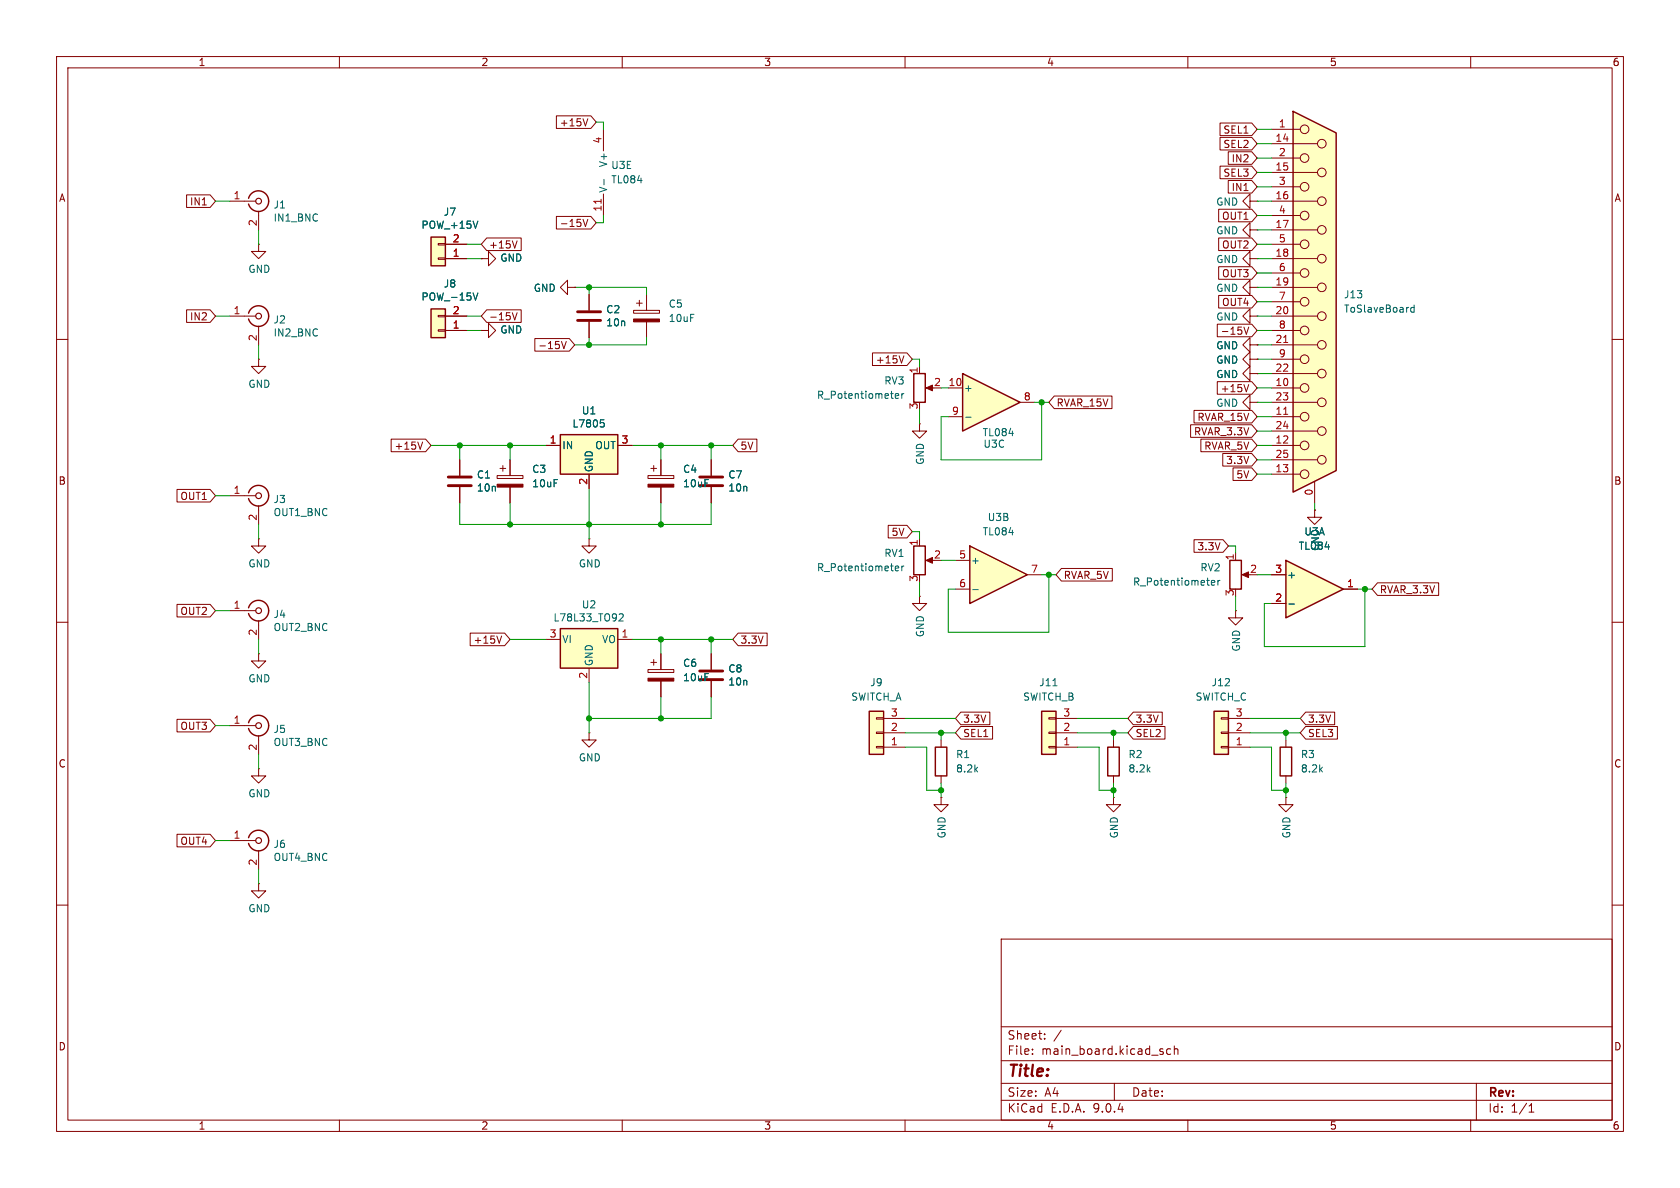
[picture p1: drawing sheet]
<svg xmlns="http://www.w3.org/2000/svg" width="297mm" height="210mm" viewBox="0 0 297 210" stroke-linecap="round" stroke-linejoin="round" font-family="sans-serif">
<g fill="none" stroke="#840000" stroke-width=".18">
<path d="M10 10h277v190h-277zM12 12h273v186h-273zM60 10v2M110 10v2M160 10v2M210 10v2M260 10v2M10 60h2M162.6 74.9v1.3h1.2l-1.2 1.3-1.3-1.3h1.3M162.6 74.9h.1M285 60h2M81.3 81.3v2.8"/>
<path d="M81.3 86.1v2.8M87.9 84.1h4.6v.5h-4.6zM88.4 82.8h1M88.9 82.3v1M90.2 81.3v2.8M90.2 86.1v2.8M10 110h2M285 110h2M227.3 130.8v1.3M227.3 137.2v1.2M10 160h2M177 166h108v32h-108z"/>
<path d="M285 160h2M60 198v2M110 198v2M160 198v2M177 194.5h108M177 191.5h108M177 187.5h108M177 181.5h108M182.5 186.3v.1M182.5 185.5v.1M184.7 183.6v.1M184.7 182.8v.1"/>
<path d="M187.6 182.1l-1.3 2M197 191.5v3M205.5 185.9l.2 .2-.2 .3M205.5 185.4l.1 .1M207 185.5l-.5-.1-.3 .3v.4l.2 .2h.6M207.6 185.5l.2-.1 .4 .1v.9M207.6 184.9v1.5M210 198v2M260 198v2M261 191.5v6.5M270.3 196.6h.9M270.3 195.5l.4-.4v1.5"/>
</g>
<path d="M87.9 85.6h4.6v.5h-4.6z" fill="#840000" stroke="#840000" stroke-width=".18"/>
<path d="M79.2 84.3h4.1M79.2 85.9h4.1" fill="none" stroke="#840000" stroke-width=".51"/>
<path d="M226.3 132.1h2v5.1h-2z" fill="none" stroke="#840000" stroke-width=".25"/>
<path d="M171.4 96.5l10.2 5.1-10.2 5.1z" fill="#ffffc2"/>
<path d="M171.4 96.5l10.2 5.1-10.2 5.1z" fill="none" stroke="#840000" stroke-width=".25"/>
<path d="M168.9 99.1h2.5M168.9 104.1h2.5M181.6 101.6h2.5" fill="none" stroke="#840000" stroke-width=".18"/>
<path d="M172 104.2h.9" fill="none" stroke="#006464" stroke-width=".18"/>
<path d="M228.6 19.7l7.6 3.8v59.7l-7.6 3.8z" fill="#ffffc2"/>
<path d="M228.6 19.7l7.6 3.8v59.7l-7.6 3.8z" fill="none" stroke="#840000" stroke-width=".25"/>
<g fill="none" stroke="#840000" stroke-width=".18">
<path d="M224.8 22.9h5.1M224.8 25.4h8.1M224.8 27.9h5.1M224.8 30.5h8.1M224.8 33h5.1M224.8 35.6h8.1M224.8 38.1h5.1M224.8 40.6h8.1M224.8 43.2h5.1M224.8 45.7h8.1M224.8 48.3h5.1M224.8 50.8h8.1"/>
<path d="M224.8 53.3h5.1M224.8 55.9h8.1M224.8 58.4h5.1M224.8 61h8.1M224.8 63.5h5.1M224.8 66h8.1M224.8 68.6h5.1M224.8 71.1h8.1M224.8 73.7h5.1M224.8 76.2h8.1M224.8 78.7h5.1M224.8 81.3h8.1"/>
<path d="M224.8 83.8h5.1M232.4 85.1v3.8"/>
<circle cx="230.6" cy="33" r=".76"/>
<circle cx="230.6" cy="22.9" r=".76"/>
<circle cx="230.6" cy="27.9" r=".76"/>
<circle cx="230.6" cy="38.1" r=".76"/>
<circle cx="233.7" cy="25.4" r=".76"/>
<circle cx="233.7" cy="35.6" r=".76"/>
<circle cx="233.7" cy="30.5" r=".76"/>
<circle cx="230.6" cy="43.2" r=".76"/>
<circle cx="230.6" cy="48.3" r=".76"/>
<circle cx="230.6" cy="53.3" r=".76"/>
<circle cx="230.6" cy="58.4" r=".76"/>
<circle cx="233.7" cy="55.9" r=".76"/>
<circle cx="233.7" cy="50.8" r=".76"/>
<circle cx="233.7" cy="45.7" r=".76"/>
<circle cx="233.7" cy="40.6" r=".76"/>
<circle cx="230.6" cy="63.5" r=".76"/>
<circle cx="230.6" cy="73.7" r=".76"/>
<circle cx="230.6" cy="78.7" r=".76"/>
<circle cx="230.6" cy="68.6" r=".76"/>
<circle cx="233.7" cy="71.1" r=".76"/>
<circle cx="233.7" cy="76.2" r=".76"/>
<circle cx="233.7" cy="61" r=".76"/>
<circle cx="233.7" cy="66" r=".76"/>
<circle cx="230.6" cy="83.8" r=".76"/>
<circle cx="233.7" cy="81.3" r=".76"/>
</g>
<path d="M226.9 60.5h.8M226.9 73.2h.8" fill="none" stroke="#a90000" stroke-width=".18"/>
<path d="M250 53.9v1.3M250 54.4l-.4-.1-.2 .3 .1 .5h.5" fill="none" stroke="#006464" stroke-width=".18"/>
<path d="M99.1 76.8h10.1v7h-10.1z" fill="#ffffc2"/>
<path d="M99.1 76.8h10.1v7h-10.1zM165.4 132.1h2v5.1h-2z" fill="none" stroke="#840000" stroke-width=".25"/>
<path d="M221 35.6v-1.3l-1.3 1.3 1.3 1.2v-1.2h1.2M222.2 35.6h.1M221 40.6v-1.2l-1.3 1.2 1.3 1.3v-1.3h1.2M222.2 40.6h.1M96.5 78.7h2.6M109.2 78.7h2.6M104.1 83.8v2.6M125.7 81.3v2.8M125.7 86.1v2.8M166.4 130.8v1.3M166.4 137.2v1.2" fill="none" stroke="#840000" stroke-width=".18"/>
<path d="M106.2 74.2h.6M106.3 74.7h.3l.2 .2-.1 .5-.4 .1" fill="none" stroke="#006464" stroke-width=".18"/>
<path d="M123.7 84.3h4.1M123.7 85.9h4.1" fill="none" stroke="#840000" stroke-width=".51"/>
<path d="M184.1 125.7h2.6v7.7h-2.6z" fill="#ffffc2"/>
<path d="M161.5 66h2.1v5.1h-2.1zM161.5 96.5h2.1v5.1h-2.1zM184.1 125.7h2.6v7.7h-2.6z" fill="none" stroke="#840000" stroke-width=".25"/>
<g fill="none" stroke="#840000" stroke-width=".18">
<path d="M221 50.8v-1.3l-1.3 1.3 1.3 1.3v-1.3h1.2M222.2 50.8h.1M162.6 64.8v1.2M164.1 68.6h1M114.6 84.1h4.5v.5h-4.5zM115.1 82.8h1M115.6 82.3v1M116.8 81.3v2.8M116.8 86.1v2.8M162.6 95.3v1.2M164.1 99.1h1M114.6 118.4h4.5v.5h-4.5z"/>
<path d="M115.1 117.1h1M115.6 116.6v1M116.8 115.6v2.8M125.7 115.6v2.8M104.1 129.5v1.3h1.3l-1.3 1.3-1.2-1.3h1.2M104.1 129.5h.1M116.8 120.4v2.8M125.7 120.4v2.8M185.4 132h1.3v.2h-1.3zM185.4 129.4h1.3v.3h-1.3zM185.4 126.9h1.3v.2h-1.3zM186.7 132.1h3.8"/>
<path d="M186.7 129.5h3.8M186.7 127h3.8M166.4 141v1.2h1.2l-1.2 1.3-1.3-1.3h1.3M166.4 141h.1"/>
</g>
<path d="M158.3 70l.6-.1-.1-.3h-.3l-.2 .2v.6h.5M159.4 69.6v.8M159.8 69.6l-.4 .2M158.3 100.5l.6-.1-.1-.3h-.3l-.2 .1v.6h.5M159.4 100.1v.8M159.8 100.1l-.4 .2M186.1 121.2h.8" fill="none" stroke="#006464" stroke-width=".18"/>
<path d="M123.7 118.6h4.1M123.7 120.1h4.1" fill="none" stroke="#840000" stroke-width=".51"/>
<g fill="#840000" stroke="#840000" stroke-width=".18">
<path d="M163.7 68.6l1.1-.5v1z"/>
<path d="M163.7 99.1l1.1-.5v1z"/>
<path d="M114.6 119.9h4.5v.5h-4.5z"/>
<path d="M114.6 85.6h4.5v.5h-4.5z"/>
</g>
<path d="M170.2 66l10.1 5.1-10.1 5.1z" fill="#ffffc2"/>
<path d="M170.2 66l10.1 5.1-10.1 5.1z" fill="none" stroke="#840000" stroke-width=".25"/>
<path d="M167.6 68.6h2.6M167.6 73.7h2.6M180.3 71.1h2.6" fill="none" stroke="#840000" stroke-width=".18"/>
<path d="M170.7 73.8h1" fill="none" stroke="#006464" stroke-width=".18"/>
<path d="M153.7 125.7h2.5v7.7h-2.5z" fill="#ffffc2"/>
<path d="M153.7 125.7h2.5v7.7h-2.5z" fill="none" stroke="#840000" stroke-width=".25"/>
<g fill="none" stroke="#840000" stroke-width=".18">
<path d="M104.1 52.1v2.8M104.1 56.9v2.8M112 54.9h4.6v.5h-4.6zM112.5 53.6h1M113 53.1v1M114.3 52.1v2.8M114.3 56.9v2.8M221 55.9v-1.3l-1.3 1.3 1.3 1.3v-1.3h1.2M221 45.7v-1.2l-1.3 1.2 1.3 1.3v-1.3h1.2M222.2 55.9h.1M222.2 45.7h.1M221 63.5v-1.3l-1.3 1.3 1.3 1.3v-1.3h1.2"/>
<path d="M221 66v-1.2l-1.3 1.2 1.3 1.3v-1.3h1.2M221 71.1v-1.2l-1.3 1.2 1.3 1.3v-1.3h1.2M221 61v-1.3l-1.3 1.3 1.3 1.2v-1.2h1.2M222.2 63.5h.1M222.2 66h.1M222.2 71.1h.1M222.2 61h.1M162.6 105.4v1.3h1.2l-1.2 1.3-1.3-1.3h1.3M162.6 105.4h.1M154.9 132h1.3v.2h-1.3zM154.9 129.4h1.3v.3h-1.3zM154.9 126.9h1.3v.2h-1.3z"/>
<path d="M156.2 132.1h3.8M156.2 129.5h3.8M156.2 127h3.8M196.8 141v1.2h1.3l-1.3 1.3-1.2-1.3h1.2M196.8 141h.1"/>
</g>
<path d="M102.1 55.1h4.1M102.1 56.6h4.1" fill="none" stroke="#840000" stroke-width=".51"/>
<path d="M112 56.4h4.6v.5h-4.6z" fill="#840000" stroke="#840000" stroke-width=".18"/>
<path d="M99.1 111.1h10.1v7h-10.1z" fill="#ffffc2"/>
<path d="M99.1 111.1h10.1v7h-10.1z" fill="none" stroke="#840000" stroke-width=".25"/>
<path d="M96.5 113h2.6M104.1 118.1v2.6M109.2 113h2.6" fill="none" stroke="#840000" stroke-width=".18"/>
<path d="M109.5 108.6l.4-.1 .3 .4-.8 .9h.8" fill="none" stroke="#006464" stroke-width=".18"/>
<path d="M76.2 41.9h2.5v5.1h-2.5z" fill="#ffffc2"/>
<path d="M76.2 41.9h2.5v5.1h-2.5z" fill="none" stroke="#840000" stroke-width=".25"/>
<path d="M77.5 45.6h1.2v.2h-1.2zM77.5 43.1h1.2v.2h-1.2zM78.7 45.7h3.8M78.7 43.2h3.8" fill="none" stroke="#840000" stroke-width=".18"/>
<path d="M84.5 39.1l-.4 1.3" fill="none" stroke="#006464" stroke-width=".18"/>
<path d="M76.2 54.6h2.5v5.1h-2.5z" fill="#ffffc2"/>
<path d="M43.9 35.1a1.81 1.81 0 0 1 2.8-1 1.81 1.81 0 0 1 0 2.9 1.81 1.81 0 0 1-2.8-.9M43.9 55.4a1.81 1.81 0 0 1 2.8-1 1.81 1.81 0 0 1 0 3 1.81 1.81 0 0 1-2.8-1M76.2 54.6h2.5v5.1h-2.5zM43.9 87.1a1.81 1.81 0 0 1 2.8-.9 1.81 1.81 0 0 1 0 2.9 1.81 1.81 0 0 1-2.8-1M43.9 107.4a1.81 1.81 0 0 1 2.8-.9 1.81 1.81 0 0 1 0 2.9 1.81 1.81 0 0 1-2.8-.9M43.9 127.8a1.81 1.81 0 0 1 2.8-1 1.81 1.81 0 0 1 0 2.9 1.81 1.81 0 0 1-2.8-.9M43.9 148.1a1.81 1.81 0 0 1 2.8-1 1.81 1.81 0 0 1 0 3 1.81 1.81 0 0 1-2.8-1" fill="none" stroke="#840000" stroke-width=".25"/>
<g fill="none" stroke="#840000" stroke-width=".18">
<path d="M40.6 35.6h4.6M45.7 37.3v3.3M106.7 22.9v3.8M106.7 34.3v3.8M40.6 55.9h4.6M45.7 43.2v1.3h1.3l-1.3 1.2-1.3-1.2h1.3M45.7 43.2h.1M45.7 57.7v3.3M77.5 58.3h1.2v.2h-1.2zM77.5 55.8h1.2v.2h-1.2zM78.7 58.4h3.8M78.7 55.9h3.8"/>
<path d="M85.1 45.7h1.3v-1.2l1.2 1.2-1.2 1.3v-1.3M85.1 45.7h.1M85.1 58.4h1.3v-1.2l1.2 1.2-1.2 1.3v-1.3M85.1 58.4h.1M100.3 50.8v-1.3l-1.2 1.3 1.2 1.3v-1.3h1.3M101.6 50.8h.1M45.7 63.5v1.3h1.3l-1.3 1.2-1.3-1.2h1.3M45.7 63.5h.1M40.6 87.6h4.6M45.7 95.3v1.2h1.3l-1.3 1.3-1.3-1.3h1.3M45.7 95.3h.1M45.7 89.4v3.3"/>
<path d="M104.1 95.3v1.2h1.3l-1.3 1.3-1.2-1.3h1.2M104.1 95.3h.1M40.6 108h4.6M45.7 115.6v1.2h1.3l-1.3 1.3-1.3-1.3h1.3M45.7 115.6h.1M45.7 109.7v3.3M40.6 128.3h4.6M45.7 135.9v1.3h1.3l-1.3 1.2-1.3-1.2h1.3M45.7 135.9h.1M45.7 130v3.4M40.6 148.6h4.6M45.7 156.2v1.3h1.3l-1.3 1.3-1.3-1.3h1.3"/>
<path d="M45.7 156.2h.1M45.7 150.4v3.3"/>
</g>
<path d="M106.8 31.7v1M83.6 51.8l.5 1.3 .4-1.3" fill="none" stroke="#006464" stroke-width=".18"/>
<path d="M106.3 35.2v.8" fill="none" stroke="#a90000" stroke-width=".18"/>
<g fill="none" stroke="#840000" stroke-width=".2">
<circle cx="45.7" cy="35.6" r=".51"/>
<circle cx="45.7" cy="55.9" r=".51"/>
<circle cx="45.7" cy="87.6" r=".51"/>
<circle cx="45.7" cy="108" r=".51"/>
<circle cx="45.7" cy="128.3" r=".51"/>
<circle cx="45.7" cy="148.6" r=".51"/>
</g>
<path d="M227.3 99.1l10.2 5-10.2 5.1z" fill="#ffffc2"/>
<path d="M217.4 99.1h2.1v5h-2.1zM227.3 99.1l10.2 5-10.2 5.1zM195.8 132.1h2.1v5.1h-2.1z" fill="none" stroke="#840000" stroke-width=".25"/>
<path d="M218.4 97.8v1.3M232.4 90.2v1.2h1.3l-1.3 1.3-1.3-1.3h1.3M232.4 90.2h.1M218.4 108v1.2h1.3l-1.3 1.3-1.2-1.3h1.2M218.4 108h.1M220 101.6h1M224.8 101.6h2.5M224.8 106.7h2.5M237.5 104.1h2.5M196.8 130.8v1.3M196.8 137.2v1.2" fill="none" stroke="#840000" stroke-width=".18"/>
<path d="M214.2 103l.6-.1-.1-.2-.4-.1-.1 .2v.6h.5M215.3 102.6v.8M215.7 102.6l-.4 .2M227.9 106.8h.9" fill="none" stroke="#006464" stroke-width=".18"/>
<path d="M219.6 101.6l1.1-.5v1z" fill="#840000" stroke="#840000" stroke-width=".18"/>
<path d="M214.6 125.7h2.6v7.7h-2.6z" fill="#ffffc2"/>
<path d="M214.6 125.7h2.6v7.7h-2.6z" fill="none" stroke="#840000" stroke-width=".25"/>
<g fill="none" stroke="#840000" stroke-width=".18">
<path d="M33 34.4h4.1l1 1.2-1 1.1h-4.1zM98.4 38.3h6.1l.9 1.1-.9 1.1h-6.1zM98.4 20.5h6.1l.9 1.1-.9 1.1h-6.1zM103.1 38.8l.4 1.2 .4-1.2M103.9 21l-.4 1.3M215.4 37h5.9l.9 1.1-.9 1.1h-5.9zM215.7 29.4h5.6l.9 1.1-.9 1.1h-5.6zM215.7 21.7h5.6l.9 1.2-.9 1.1h-5.6zM215.7 24.3h5.6l.9 1.1-.9 1.1h-5.6zM217.1 26.8h4.2l.9 1.1-.9 1.2h-4.2zM217.1 31.9h4.2l.9 1.1-.9 1.1h-4.2zM33 54.8h4.1l1 1.1-1 1.1h-4.1z"/>
<path d="M78.7 45.7h3.8M78.7 43.2h3.8M78.7 58.4h3.8M78.7 55.9h3.8M85.1 58.4h.1M85.1 45.7h.1M86 54.8h6.1v2.2h-6.1l-.9-1.1zM86 42.1h6.1v2.2h-6.1l-.9-1.1zM90.6 55.3l.4 1.3 .4-1.3M91.4 42.6l-.4 1.3M94.6 59.8h6l1 1.2-1 1.1h-6zM101.6 50.8h.1"/>
<path d="M104.1 52.1v2.8M104.1 56.9v2.8M215.2 57.3h6.1l.9 1.1-.9 1.1h-6.1zM215.4 47.1h5.9l.9 1.2-.9 1.1h-5.9zM215.4 42.1h5.9l.9 1.1-.9 1.1h-5.9zM215.4 52.2h5.9l.9 1.1-.9 1.2h-5.9zM219.9 57.8l.4 1.3 .5-1.3M69.2 77.6h6l1 1.1-1 1.2h-6zM74.7 78.1l-.4 1.3M96.5 78.7h2.6M99.3 60.4l.4 1.2 .4-1.2M109.2 78.7h2.6"/>
<path d="M130.5 77.6h3.3v2.3h-3.3l-1-1.2zM154.2 62.4h6.1l1 1.1-1 1.1h-6.1zM159.8 62.9l-.4 1.3M186.4 70h10.2v2.2h-10.2l-1-1.1zM210.5 75.1h10.8l.9 1.1-.9 1.1h-10.8zM211.1 72.5h10.2l.9 1.2-.9 1.1h-10.2zM212.3 77.6h9l.9 1.1-.9 1.2h-9zM215.2 67.5h6.1l.9 1.1-.9 1.1h-6.1zM220.8 68l-.5 1.3M222.2 63.5h.1M222.2 61h.1M222.2 66h.1"/>
<path d="M31.3 86.5h5.8l1 1.1-1 1.1h-5.8zM81.3 81.3v2.8M81.3 86.1v2.8M90.2 81.3v2.8M90.2 86.1v2.8M104.1 83.8v2.6M116.8 81.3v2.8M116.8 86.1v2.8M125.7 81.3v2.8M125.7 86.1v2.8M157 92.9h3.3l1 1.1-1 1.1h-3.3zM211.1 95.4h5.1l1 1.1-1 1.1h-5.1z"/>
<path d="M216.2 80.2h5.1l.9 1.1-.9 1.1h-5.1zM218 82.7h3.3l.9 1.1-.9 1.1h-3.3zM232.4 90.2h.1M31.3 106.8h5.8l1 1.2-1 1.1h-5.8zM83.1 111.9h6.1l1 1.1-1 1.1h-6.1zM88.7 112.4l-.4 1.3M116.8 115.6v2.8M125.7 115.6v2.8M130.5 111.9h5.1v2.2h-5.1l-1-1.1zM187.6 100.5h9v2.2h-9l-.9-1.1zM224.8 101.6h2.5M224.8 106.7h2.5"/>
<path d="M237.5 104.1h2.5M243.5 103h10.8v2.3h-10.8l-.9-1.2zM31.3 127.2h5.8l1 1.1-1 1.1h-5.8zM116.8 120.4v2.8M125.7 120.4v2.8M169.9 125.9h5.1v2.2h-5.1l-1-1.1zM169.9 128.4h5.6v2.3h-5.6l-1-1.2zM200.3 125.9h5.2v2.2h-5.2l-.9-1.1zM200.3 128.4h5.7v2.3h-5.7l-.9-1.2zM215.9 132h1.3v.2h-1.3zM215.9 129.4h1.3v.3h-1.3zM215.9 126.9h1.3v.2h-1.3z"/>
<path d="M217.2 132.1h3.8M217.2 129.5h3.8M217.2 127h3.8M230.8 128.4h5.6v2.3h-5.6l-.9-1.2zM230.8 125.9h5.2v2.2h-5.2l-.9-1.1zM31.3 147.5h5.8l1 1.1-1 1.1h-5.8zM227.3 141v1.2h1.3l-1.3 1.3-1.2-1.3h1.2M227.3 141h.1"/>
</g>
<g fill="none" stroke="#009600" stroke-width=".18">
<path d="M38.1 35.6h2.5M105.4 21.6h1.3v1.3M106.7 38.1v1.3h-1.3M222.2 33h2.6M222.2 30.5h2.6M222.2 35.6h2.6M222.2 38.1h2.6M222.2 25.4h2.6M222.2 27.9h2.6M222.2 22.9h2.6M38.1 55.9h2.5M45.7 40.6v2.6"/>
<path d="M82.5 43.2h2.6M82.5 45.7h2.6M82.5 58.4h2.6M82.5 55.9h2.6M101.6 50.8h12.7v1.3M104.1 50.8v1.3M104.1 59.7v1.3M114.3 59.7v1.3h-12.7M222.2 43.2h2.6M222.2 45.7h2.6M222.2 48.3h2.6M222.2 53.3h2.6"/>
<path d="M222.2 50.8h2.6M222.2 40.6h2.6M222.2 58.4h2.6M222.2 55.9h2.6M45.7 61v2.5M76.2 78.7h20.3M81.3 78.7v2.6M90.2 78.7v2.6M111.8 78.7h17.7M116.8 78.7v2.6M125.7 78.7v2.6M161.3 63.5h1.3v1.3"/>
<path d="M162.6 72.4v2.5M166.4 68.6h1.2M182.9 71.1h2.5M184.1 71.1v10.2h-17.7v-7.6h1.2M222.2 76.2h2.6M222.2 71.1h2.6M222.2 78.7h2.6M222.2 73.7h2.6M222.2 61h2.6M222.2 66h2.6M222.2 63.5h2.6M222.2 68.6h2.6"/>
<path d="M38.1 87.6h2.5M45.7 92.7v2.6M81.3 88.9v3.8h44.4v-3.8M90.2 88.9v3.8M104.1 86.4v8.9M116.8 88.9v3.8M161.3 94h1.3v1.3M166.4 99.1h2.5M217.2 96.5h1.2v1.3M222.2 81.3h2.6M222.2 83.8h2.6M232.4 88.9v1.3"/>
<path d="M38.1 108h2.5M45.7 113v2.6M90.2 113h6.3M111.8 113h17.7M116.8 113v2.6M125.7 113v2.6M162.6 102.9v2.5M184.1 101.6h2.6M185.4 101.6v10.2h-17.8v-7.7h1.3M218.4 105.4v2.6M222.2 101.6h2.6M240 104.1h2.6"/>
<path d="M241.3 104.1v10.2h-17.8v-7.6h1.3M38.1 128.3h2.5M45.7 133.4v2.5M104.1 120.7v8.8M116.8 123.2v3.8M125.7 123.2v3.8h-21.6M160 127h8.9M160 132.1h3.8v7.6h2.6M160 129.5h8.9M166.4 129.5v1.3M166.4 138.4v2.6M190.5 127h8.9"/>
<path d="M190.5 132.1h3.8v7.6h2.5M190.5 129.5h8.9M196.8 129.5v1.3M196.8 138.4v2.6M221 127h8.9M221 132.1h3.8v7.6h2.5M221 129.5h8.9M227.3 129.5v1.3M227.3 138.4v2.6M38.1 148.6h2.5M45.7 153.7v2.5"/>
</g>
<path d="M84.5 39.1l-.4 1.3M83.6 51.8l.5 1.3 .4-1.3M106.2 74.2h.6M106.3 74.7h.3l.2 .2-.1 .5-.4 .1M227.9 106.8h.9" fill="none" stroke="#006464" stroke-width=".18"/>
<g fill="#009600" stroke="#009600" stroke-width=".18">
<circle cx="166.4" cy="139.7" r=".46"/>
<circle cx="166.4" cy="129.5" r=".46"/>
<circle cx="196.8" cy="129.5" r=".46"/>
<circle cx="185.4" cy="101.6" r=".46"/>
<circle cx="90.2" cy="78.7" r=".46"/>
<circle cx="90.2" cy="92.7" r=".46"/>
<circle cx="116.8" cy="78.7" r=".46"/>
<circle cx="104.1" cy="92.7" r=".46"/>
<circle cx="104.1" cy="61" r=".46"/>
<circle cx="125.7" cy="78.7" r=".46"/>
<circle cx="184.1" cy="71.1" r=".46"/>
<circle cx="241.3" cy="104.1" r=".46"/>
<circle cx="116.8" cy="92.7" r=".46"/>
<circle cx="116.8" cy="113" r=".46"/>
<circle cx="125.7" cy="113" r=".46"/>
<circle cx="116.8" cy="127" r=".46"/>
<circle cx="104.1" cy="127" r=".46"/>
<circle cx="196.8" cy="139.7" r=".46"/>
<circle cx="227.3" cy="129.5" r=".46"/>
<circle cx="227.3" cy="139.7" r=".46"/>
<circle cx="81.3" cy="78.7" r=".46"/>
<circle cx="104.1" cy="50.8" r=".46"/>
</g>
<text font-size="2.8" fill="#840000" x="178" y="190.9">Title:</text>
<g font-size="2.1" fill="#840000">
<text x="178" y="184">Sheet:</text>
<text x="178" y="186.7">File:</text>
<text x="184.1" y="186.7">main_board.kicad_sch</text>
<text x="178" y="196.9">KiCad</text>
<text x="178" y="194.1">Size:</text>
<text x="184.7" y="194.1">A4</text>
<text x="185.7" y="196.9">E.D.A.</text>
<text x="193.3" y="196.9">9.0.4</text>
<text x="200" y="194.1">Date:</text>
<text x="263" y="194.3">Rev:</text>
<text x="263" y="196.9">Id:</text>
<text x="267.1" y="196.9">1/1</text>
</g>
<g font-size="1.8" fill="#840000">
<text x="35" y="11.9">1</text>
<text x="85" y="11.9">2</text>
<text x="135" y="11.9">3</text>
<text x="185" y="11.9">4</text>
<text x="235" y="11.9">5</text>
<text x="285" y="11.9">6</text>
<text x="98.9" y="22.5">+15V</text>
<text x="216.2" y="23.8">SEL1</text>
<text x="216.2" y="26.4">SEL2</text>
<text x="217.6" y="28.9">IN2</text>
<text x="10.3" y="35.9">A</text>
<text x="216.2" y="31.4">SEL3</text>
<text x="217.6" y="34">IN1</text>
<text x="285.3" y="35.9">A</text>
<text x="33.5" y="36.5">IN1</text>
<text x="98.9" y="40.3">-15V</text>
<text x="215.9" y="39.1">OUT1</text>
<text x="86.4" y="44.1">+15V</text>
<text x="215.9" y="44.1">OUT2</text>
<text x="215.9" y="49.2">OUT3</text>
<text x="33.5" y="56.8">IN2</text>
<text x="86.4" y="56.8">-15V</text>
<text x="215.7" y="59.4">-15V</text>
<text x="215.9" y="54.3">OUT4</text>
<text x="95" y="61.9">-15V</text>
<text x="154.7" y="64.5">+15V</text>
<text x="215.7" y="69.5">+15V</text>
<text x="186.7" y="72.1">RVAR_15V</text>
<text x="211" y="77.2">RVAR_3.3V</text>
<text x="211.6" y="74.6">RVAR_15V</text>
<text x="69.6" y="79.7">+15V</text>
<text x="130.8" y="79.7">5V</text>
<text x="212.8" y="79.7">RVAR_5V</text>
<text x="216.7" y="82.2">3.3V</text>
<text x="10.3" y="85.9">B</text>
<text x="31.8" y="88.6">OUT1</text>
<text x="218.5" y="84.8">5V</text>
<text x="285.3" y="85.9">B</text>
<text x="157.5" y="94.9">5V</text>
<text x="211.6" y="97.5">3.3V</text>
<text x="188" y="102.6">RVAR_5V</text>
<text x="243.8" y="105.1">RVAR_3.3V</text>
<text x="31.8" y="108.9">OUT2</text>
<text x="83.6" y="114">+15V</text>
<text x="130.8" y="114">3.3V</text>
<text x="31.8" y="129.2">OUT3</text>
<text x="170.2" y="128">3.3V</text>
<text x="170.2" y="130.5">SEL1</text>
<text x="200.7" y="128">3.3V</text>
<text x="200.7" y="130.5">SEL2</text>
<text x="231.1" y="130.5">SEL3</text>
<text x="231.1" y="128">3.3V</text>
<text x="10.3" y="135.9">C</text>
<text x="285.3" y="135.9">C</text>
<text x="31.8" y="149.5">OUT4</text>
<text x="10.3" y="185.9">D</text>
<text x="285.3" y="185.9">D</text>
<text x="35" y="199.9">1</text>
<text x="85" y="199.9">2</text>
<text x="135" y="199.9">3</text>
<text x="185" y="199.9">4</text>
<text x="235" y="199.9">5</text>
<text x="285" y="199.9">6</text>
</g>
<g font-size="1.8" fill="#a90000">
<text x="226" y="22.6">1</text>
<text x="106.4" y="25.5" transform="rotate(-90 106.4 25.5)">4</text>
<text x="225.4" y="25.1">14</text>
<text x="226" y="27.7">2</text>
<text x="41.2" y="35.3">1</text>
<text x="225.4" y="30.2">15</text>
<text x="225.4" y="35.3">16</text>
<text x="226" y="32.8">3</text>
<text x="45.5" y="40.1" transform="rotate(-90 45.5 40.1)">2</text>
<text x="106.4" y="37.5" transform="rotate(-90 106.4 37.5)">11</text>
<text x="225.4" y="40.4">17</text>
<text x="226" y="37.8">4</text>
<text x="79.9" y="45.5">1</text>
<text x="79.9" y="42.9">2</text>
<text x="225.4" y="45.5">18</text>
<text x="226" y="42.9">5</text>
<text x="225.4" y="50.5">19</text>
<text x="226" y="48">6</text>
<text x="226" y="53.1">7</text>
<text x="41.2" y="55.6">1</text>
<text x="79.9" y="58.2">1</text>
<text x="79.9" y="55.6">2</text>
<text x="225.4" y="55.6">20</text>
<text x="226" y="58.2">8</text>
<text x="45.5" y="60.4" transform="rotate(-90 45.5 60.4)">2</text>
<text x="225.4" y="60.7">21</text>
<text x="225.4" y="65.8">22</text>
<text x="226" y="63.2">9</text>
<text x="162.3" y="66.1" transform="rotate(-90 162.3 66.1)">1</text>
<text x="165" y="68.3">2</text>
<text x="167.6" y="68.3">10</text>
<text x="180.9" y="70.9">8</text>
<text x="225.4" y="68.3">10</text>
<text x="225.4" y="70.9">23</text>
<text x="162.3" y="72.5" transform="rotate(-90 162.3 72.5)">3</text>
<text x="168.2" y="73.4">9</text>
<text x="225.4" y="73.4">11</text>
<text x="225.4" y="75.9">24</text>
<text x="97.1" y="78.5">1</text>
<text x="109.8" y="78.5">3</text>
<text x="225.4" y="78.5">12</text>
<text x="225.4" y="81">25</text>
<text x="225.4" y="83.6">13</text>
<text x="41.2" y="87.4">1</text>
<text x="103.9" y="85.8" transform="rotate(-90 103.9 85.8)">2</text>
<text x="232.2" y="87.7" transform="rotate(-90 232.2 87.7)">0</text>
<text x="45.5" y="92.1" transform="rotate(-90 45.5 92.1)">2</text>
<text x="162.3" y="96.6" transform="rotate(-90 162.3 96.6)">1</text>
<text x="165" y="98.8">2</text>
<text x="169.5" y="98.8">5</text>
<text x="182.2" y="101.3">7</text>
<text x="218.2" y="99.1" transform="rotate(-90 218.2 99.1)">1</text>
<text x="220.9" y="101.3">2</text>
<text x="225.4" y="101.3">3</text>
<text x="41.2" y="107.7">1</text>
<text x="162.3" y="102.9" transform="rotate(-90 162.3 102.9)">3</text>
<text x="169.5" y="103.9">6</text>
<text x="218.2" y="105.5" transform="rotate(-90 218.2 105.5)">3</text>
<text x="225.4" y="106.4">2</text>
<text x="238.1" y="103.9">1</text>
<text x="45.5" y="112.5" transform="rotate(-90 45.5 112.5)">2</text>
<text x="97.1" y="112.8">3</text>
<text x="109.8" y="112.8">1</text>
<text x="103.9" y="120.1" transform="rotate(-90 103.9 120.1)">2</text>
<text x="41.2" y="128">1</text>
<text x="157.4" y="131.8">1</text>
<text x="157.4" y="129.3">2</text>
<text x="157.4" y="126.7">3</text>
<text x="187.9" y="131.8">1</text>
<text x="187.9" y="129.3">2</text>
<text x="187.9" y="126.7">3</text>
<text x="218.4" y="131.8">1</text>
<text x="218.4" y="129.3">2</text>
<text x="218.4" y="126.7">3</text>
<text x="45.5" y="132.8" transform="rotate(-90 45.5 132.8)">2</text>
<text x="41.2" y="148.3">1</text>
<text x="45.5" y="153.1" transform="rotate(-90 45.5 153.1)">2</text>
</g>
<g font-size="1.8" fill="#006464">
<text x="107.5" y="29.7" transform="rotate(-90 107.5 29.7)">V+</text>
<text x="107.5" y="34.2" transform="rotate(-90 107.5 34.2)">V-</text>
<text x="108" y="30.1">U3E</text>
<text x="108" y="32.6">TL084</text>
<text x="48.3" y="37.1">J1</text>
<text x="48.3" y="39.4">IN1_BNC</text>
<text x="74.4" y="40.6">POW_+15V</text>
<text x="78.4" y="38.3">J7</text>
<text x="214.9" y="36.6">GND</text>
<text x="214.9" y="41.6">GND</text>
<text x="88.4" y="46.5">GND</text>
<text x="214.9" y="46.7">GND</text>
<text x="43.8" y="48.4">GND</text>
<text x="74.4" y="53.3">POW_-15V</text>
<text x="78.4" y="51">J8</text>
<text x="94.3" y="51.8">GND</text>
<text x="214.9" y="51.8">GND</text>
<text x="237.5" y="52.9">J13</text>
<text x="48.3" y="57.4">J2</text>
<text x="48.3" y="59.7">IN2_BNC</text>
<text x="88.4" y="59.2">GND</text>
<text x="107.1" y="55.6">C2</text>
<text x="107.1" y="57.9">10n</text>
<text x="118.1" y="54.6">C5</text>
<text x="118.1" y="57.1">10uF</text>
<text x="214.9" y="56.9">GND</text>
<text x="237.5" y="55.5">ToSlaveBoard</text>
<text x="214.9" y="64.5">GND</text>
<text x="214.9" y="62">GND</text>
<text x="43.8" y="68.8">GND</text>
<text x="144.3" y="70.7">R_Potentiometer</text>
<text x="156.2" y="68.2">RV3</text>
<text x="170.3" y="69.4">+</text>
<text x="214.9" y="67">GND</text>
<text x="101.1" y="75.8">L7805</text>
<text x="102.8" y="73.5">U1</text>
<text x="173.6" y="77.3">TL084</text>
<text x="214.9" y="72.1">GND</text>
<text x="94" y="83.8">C3</text>
<text x="99.3" y="79.6">IN</text>
<text x="105" y="83.6" transform="rotate(-90 105 83.6)">GND</text>
<text x="105.1" y="79.6">OUT</text>
<text x="120.7" y="83.8">C4</text>
<text x="163.6" y="82.3" transform="rotate(-90 163.6 82.3)">GND</text>
<text x="173.8" y="79.3">U3C</text>
<text x="48.3" y="89.1">J3</text>
<text x="84.2" y="84.8">C1</text>
<text x="84.2" y="87.1">10n</text>
<text x="94" y="86.3">10uF</text>
<text x="120.7" y="86.3">10uF</text>
<text x="128.7" y="84.8">C7</text>
<text x="128.7" y="87.1">10n</text>
<text x="48.3" y="91.4">OUT1_BNC</text>
<text x="173.6" y="94.8">TL084</text>
<text x="174.5" y="92.3">U3B</text>
<text x="230.5" y="94.8">U3A</text>
<text x="43.8" y="100.5">GND</text>
<text x="102.2" y="100.5">GND</text>
<text x="144.3" y="101.2">R_Potentiometer</text>
<text x="156.2" y="98.7">RV1</text>
<text x="171.6" y="99.9">+</text>
<text x="212.1" y="101.2">RV2</text>
<text x="229.5" y="97.4">TL084</text>
<text x="233.4" y="97.5" transform="rotate(-90 233.4 97.5)">GND</text>
<text x="102.8" y="107.7">U2</text>
<text x="200.2" y="103.7">R_Potentiometer</text>
<text x="227.5" y="102.5">+</text>
<text x="48.3" y="109.4">J4</text>
<text x="48.3" y="111.8">OUT2_BNC</text>
<text x="97.7" y="110.1">L78L33_TO92</text>
<text x="99.3" y="113.9">VI</text>
<text x="106.3" y="113.9">VO</text>
<text x="163.6" y="112.7" transform="rotate(-90 163.6 112.7)">GND</text>
<text x="105" y="117.9" transform="rotate(-90 105 117.9)">GND</text>
<text x="120.7" y="118.1">C6</text>
<text x="128.7" y="119.1">C8</text>
<text x="219.4" y="115.3" transform="rotate(-90 219.4 115.3)">GND</text>
<text x="43.8" y="120.8">GND</text>
<text x="120.7" y="120.6">10uF</text>
<text x="128.7" y="121.4">10n</text>
<text x="150.4" y="124.1">SWITCH_A</text>
<text x="153.7" y="121.5">J9</text>
<text x="180.8" y="124.1">SWITCH_B</text>
<text x="183.6" y="121.5">J11</text>
<text x="211.3" y="124.1">SWITCH_C</text>
<text x="214.1" y="121.5">J12</text>
<text x="48.3" y="129.8">J5</text>
<text x="48.3" y="132.1">OUT3_BNC</text>
<text x="102.2" y="134.8">GND</text>
<text x="168.9" y="134.2">R1</text>
<text x="168.9" y="136.8">8.2k</text>
<text x="199.4" y="134.2">R2</text>
<text x="199.4" y="136.8">8.2k</text>
<text x="229.9" y="134.2">R3</text>
<text x="229.9" y="136.8">8.2k</text>
<text x="43.8" y="141.1">GND</text>
<text x="167.4" y="148.3" transform="rotate(-90 167.4 148.3)">GND</text>
<text x="197.8" y="148.3" transform="rotate(-90 197.8 148.3)">GND</text>
<text x="228.3" y="148.3" transform="rotate(-90 228.3 148.3)">GND</text>
<text x="48.3" y="150.1">J6</text>
<text x="48.3" y="152.4">OUT4_BNC</text>
<text x="43.8" y="161.5">GND</text>
</g>
</svg>
